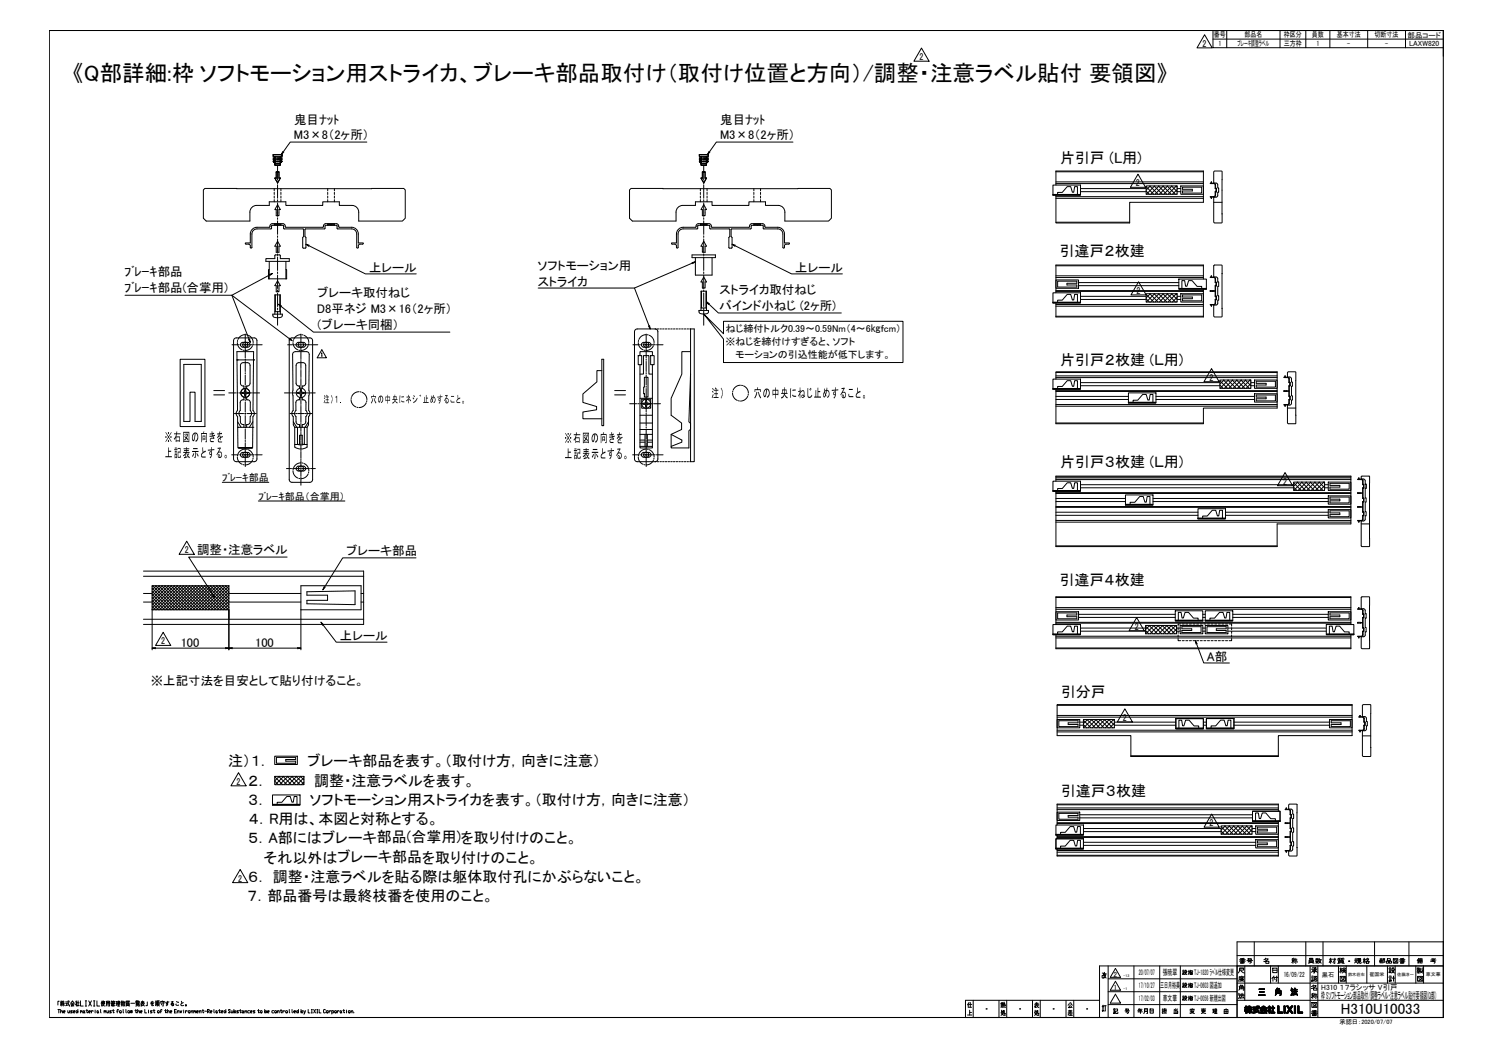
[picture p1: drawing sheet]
<svg xmlns="http://www.w3.org/2000/svg" width="841mm" height="594mm" viewBox="0 0 841 594" stroke-linecap="round" stroke-linejoin="round" font-family="sans-serif">
<!-- layer: TOS_WA -->
<path d="M28 17h785v556h-785zM813 530v43M544 573h269" fill="none" stroke="#000" stroke-width=".6"/>
<g fill="none" stroke="#000" stroke-width=".56">
<path d="M683 17h109v10h-109zM691 17v10M721 17v10M736 17v10M749 17v10M770 17v10M813 17h.1M813 17v15M683 22h130M792 27h21M697 538h116M707 530v14"/>
<path d="M736 530v14M745 530v14M774 530v14M794 530v14M813 530h.1M813 530h-116v43v-29h116h-194v29M621 548h1v1h-1v2h1v-1M622 549l1 2M622 548h1M622 548v1M623 548l-1 3M624 558h73"/>
<path d="M624 551h73M624 544v29M628 553l3 5h-6zM628 560l3 5h-6zM628 545l3 5h-6zM639 544v29M653 544v29M665 544v29M697 554h116M698 558v-2h3v2h-1M698 556h3M699 556v1"/>
<path d="M701 544v19M716 544v10M720 544v10M738 544v29M742 544v29M754 544v10M758 544v10M770 544v10M782 544v10M786 544v10M798 544v10M802 544v10"/>
<path d="M33 568h1M33 568v2M33 564v2M34 570l1-1v1M34 568v2M34 564h1M34 564v3M35 566l-1-2v2M35 566l1-1v1M35 565h1M35 564h1M35 564v1"/>
<path d="M36 564v3M36 570v-1v1M37 565h1M37 564h2M38 565v1M38 569v1h1M38 566h-1M38 564l1 3v-1M39 564h.1M39 569v1M40 565l1-1 1 1M40 566h2"/>
<path d="M40 565h1M41 569h-1l1 1h-1M41 566l-1 1 1-1M41 566l1 1M41 570h1v-1h-1l1 1M43 564v2M43 564h.1M43 569l1 1h-1zM43 566v-1v2M43 565h2M44 568v2M44 564v2h-1h2"/>
<path d="M45 564v3h2M45 569h1v1M45 569v1M46 569v1M47 569h1l-1 1zM48 570h.1M48 564h1M48 567h1M48 564v3M48 569h1M49 568v2M50 570h1v-1h-1v1h1"/>
<path d="M50 564l2 3M52 564l-2 3M52 569v1M53 569h-1v1M53 564h.1M53 567h.1M53 564v3M54 569h.1M54 569v1M55 564v3h1M55 569v1zM55 570h1"/>
<path d="M57 568v2M57 564v1M58 564l-1 3M58 564h1M58 565h1h-1zM58 566l1 1M58 564v1v2M59 569v1M59 569h1v1M60 567v-3h2v3h-1M60 565h2M60 569v1h1"/>
<path d="M61 564v3M61 569v1M63 565h2M63 569h-1l1 1h-1M63 564h1M63 565h1v1h-1zM63 566h1v1h-1zM63 564h.1M63 566h.1M63 569h1M64 564v1M64 568v2"/>
<path d="M64 564h1M64 564h.1M65 565h1M65 564h1M66 564v2M66 569h1M66 566h-1M66 567h1M66 566h1M66 564h1v1h-1zM66 565h1M67 569h-1v1"/>
<path d="M67 564v3M68 569v1h-1zM68 564h1M68 564v1M69 564v3M69 565l-1 1M69 564h1v2v1M69 564v1M69 568l1 2M69 564v2M70 564l-1 3M71 568v2"/>
<path d="M71 564h2M71 565h2v1h-2zM71 566h2M71 565h2M71 566v1M71 564v1M72 564h-1v1M72 569h1v1h-1zM72 566l1 1M73 564v1M73 564h-1v1M74 569v1v-1v1l1-1"/>
<path d="M74 565h2M76 569h1M77 568v2M77 564h.1M77 565h1v1h-1zM77 566h1M77 565h1M77 564v1M77 566l-1 1M78 564h-1v1h1M78 570v-1l1 1M78 568v2"/>
<path d="M78 566v1l1-1M78 564h.1M78 565h1M78 564h1M79 570h1v-1h-1v1h1M79 566h1M79 565h2M80 565h1M80 564h1M80 565l1 2M80 564v1v1M80 566l-1 1"/>
<path d="M81 565v1M82 568v2h1M83 564v2h-1M84 569h.1M84 569v1M86 569h-1l1 1h-1M86 564l-1 1h1v1M86 564h-1M86 569h1M87 565l-2 1h1h1M87 568v2M88 564v2"/>
<path d="M89 564h1M89 564h1v2h-1zM89 565h1M89 569h1l-1 1zM89 566v1M89 564h.1M89 566l1 1M90 569h1M90 564h1h2h-1M90 565h3M91 565v1M91 569v1"/>
<path d="M91 564h.1M92 564v3M93 569h1M93 568v2h1M94 570l1-1v1M94 568v2M94 564v1v1M95 564h-2M96 570h1v-1h-1v1h1M96 564h2l-2 2 2-1v1h-1M98 569h1M99 565l1 1h1"/>
<path d="M99 568h-1v2h1M99 564l1 1M100 570l1-1v1M100 569v1M101 569l1 1v-1M102 564v1M103 565l-1 1h1M103 569h.1M103 569v1M104 569v1M106 569h-1l-1 1M106 569h1v1h-1z"/>
<path d="M108 570v-1l1 1M108 569v1M109 569l1 1M109 569v1M110 569v1M111 570v-1v1M112 570l1-1v1M112 569v1M114 569h1M114 568v2h1M115 569h1M117 569h1v-1h-1v2"/>
<path d="M117 569l1 1M118 570h1v-1h-1l1 1M121 568v2M122 569v1zM122 570h1M123 569h1M124 568v2M125 570v-1v1M126 569l1 1h-1zM127 568v2M130 569h-1v1M130 569v1h1"/>
<path d="M131 569v1M132 568v2M132 569h1v1h-1zM134 569h-1l1 1h-1M135 569h1M135 568v2h1M137 569v1h-1zM137 570h.1M138 570l1-1v1M138 569v1M141 569h-1v1h1M141 570h1v-1h-1v1h1"/>
<path d="M144 569h-1l1 1h-1M145 569h1M146 568v2M147 569h1l-1 1zM149 568v2M150 569v1h-1zM151 570v-1v1M154 569h-1v1h1M155 569h1l-1 1zM156 570l1-1v1M156 569v1M158 569h1"/>
<path d="M158 568v2h1M159 569v1M160 569l-1 1M161 569h1v1h-1zM163 568v2M165 568v2M166 570v-1v1M167 569l1 1h-1zM168 568v2M170 568v2M170 569h1l-1 1zM171 569l1 1"/>
<path d="M172 569l-1 2M174 568v2h1M175 568h1M175 570h1M176 568v2M177 568l1 2M178 568l-1 2M179 568h.1M179 570h.1M179 568v2M180 568v2h1M183 569h-1v1h1"/>
<path d="M184 569h1v1h-1zM185 569v1M186 569l-1 1M187 569h1v1h-1M187 569v2M189 569v1h-1zM190 569v1M191 569l-1 1M192 569v1zM192 570h1M193 569h1M194 568v2"/>
<path d="M195 569h.1M195 569v1M196 569h1v1h-1zM198 570l1-1v1M198 569v1M199 570h.1M545 572h2M545 565v1M546 566h1M546 567h1M546 564l-1 3M546 570h1"/>
<path d="M546 569v3M547 564v3M548 563v10M555 568h.1M563 563v10M564 566h1M564 565h2v1M564 570l1 1 1 1M564 569h1l-1 3M564 569v1M564 567h.1M564 565v1"/>
<path d="M564 566h.1M564 564v1h1M565 567h.1M565 565v1v-1M565 565l1 1M565 567h1M566 564l-1 2-1 1M566 567h.1M566 571v-2h-1v2M567 563v10M574 568h.1M582 563v10"/>
<path d="M583 567v-1v1M583 566h2M583 570v1l2 1M583 569h1l-1 3M583 569v1M583 565h2M584 566l1 1M584 564v2h-1M584 567h-1M585 566l-1 1M585 571v-2h-1v2M586 563v10"/>
<path d="M593 568h.1M601 563v10M602 570h2M602 569h2M602 572h2M602 570v2M602 565v1M602 569h1M603 571h1M603 565l1 1M603 566l-1 1h2M603 569v1"/>
<path d="M603 571v1M603 567h1M603 569h.1M605 563v10M612 568h.1M619 563h-75v10M621 567h1M621 569h1h-1zM621 568h1M621 566h1M622 566h1M623 566l-1 3"/>
<path d="M624 566h73M697 563h116M701 567v1M701 569h.1M701 568v1M702 567v2M702 567h1l-1 4v-2h-1zM702 567v4M702 567v1M702 568v1M703 570h.1M703 567v2"/>
<path d="M703 568v1M703 567h1h1v1h-1h1v1v1l-1-1v2v-2l-1 1v-1v-1h1h-1zM703 567v1M703 569v1M703 568v2M704 567v1M704 568v1M704 567v4M705 567v1M705 568v2M705 568v1M705 569v1"/>
<path d="M705 570h.1M706 567h2h1v1h-1l1 3-1-2v-1h-2zM706 567v1M706 568h2l-1 1v1h1h-2h1v-1zM706 568v1M706 570h.1M707 567v1M707 568v2M707 568v1M707 570h.1M708 567v1M708 568v1"/>
<path d="M708 570h.1M708 567v2M708 567v3M709 567v1M709 568v2M709 567h.1M709 569v1M709 570h.1M709 570v1M710 568l2-1 2 1h-4zM710 569h4h-3v1h2l-1-1h1l1 2-4-1 1-1zM710 568h.1"/>
<path d="M710 569h.1M710 567v1M710 570h.1M711 569v1M711 567v1M711 568l1-1 1 1zM711 568h.1M711 570h.1M711 569h.1M711 567h.1M712 568h.1M712 569h.1"/>
<path d="M712 570h.1M712 567h.1M712 567v1M713 567v1M713 569v1M713 569h.1M713 570v1M714 568h.1M714 569h.1M714 570v1M714 567v1M714 569v1"/>
<path d="M715 567v1M715 569h.1M715 567h1l-1 1 1 1h-1v2v-2l-1 1 1-2h-1zM715 568v3M715 567v4M715 567v2M716 569h.1M716 567v1M716 570h.1M717 567v1M717 570h.1M717 567h1l-1 1v2h1h-2h1v-2h-1l1-1z"/>
<path d="M717 567v3M718 567v1M718 570h.1M720 567v3h2v1h-2zM720 567v4M721 570v1M722 570v1M723 567h1v4h-1zM723 567v4M724 567v4M725 567h1l1 1v-1h1l-1 1 1 3-1-2-2 2 1-3zM725 567h.1"/>
<path d="M725 570v1M725 569v2M726 567v1M726 569v1M726 567v3M726 568v1M727 568v1M727 567v3M727 569v1M727 567v1M728 569v2M728 567v1"/>
<path d="M728 570v1M728 567h.1M729 567h1v4h-1zM729 567v4M730 567v4M731 567h1v3h2v1h-3zM731 567v4M732 567v4M732 570v1M733 570v1M734 570v1"/>
<circle cx="105" cy="566" r=".4"/>
</g>
<!-- layer: TOS_K5 -->
<g fill="none" stroke="#000" stroke-width=".56">
<path d="M646 108l1 1M646 105l4 4M648 105l4 4M648 105l-2 2M650 105l5 4M650 105l-4 4M653 105l4 4M653 105l-5 4M655 105l5 4M655 105l-4 4M657 105l5 4M658 105l-5 4"/>
<path d="M660 105l3 3M660 105l-4 4M662 105h1M663 105l-5 4M663 107l-3 2M663 109h.1M646 168l1 2M646 166l4 4M648 165l4 5M648 165l-2 3M650 165l5 5M650 165l-4 5"/>
<path d="M653 165l4 5M653 165l-5 5M655 165l5 5M655 165l-4 5M657 165l5 5M658 165l-5 5M660 165l3 4M660 165l-4 5M662 165l1 1M663 165l-5 5M663 167l-3 3M663 170h.1"/>
<path d="M687 217l2 2M687 214l4 5M689 214l5 5M690 214l-3 2M692 214l4 5M692 214l-5 5M694 214l5 5M694 214l-4 5M697 214l4 5M697 214l-5 5M699 214l5 5M699 214l-4 5"/>
<path d="M701 214l4 3M702 214l-5 5M704 214l1 1M704 214l-4 5M705 216l-3 3M705 218l-1 1M729 274l2 2M729 272l4 4M731 271l4 5M731 271l-2 3M733 271l5 5M733 271l-4 5"/>
<path d="M736 271l4 5M736 271l-5 5M738 271l5 5M738 271l-4 5M741 271l4 5M741 271l-5 5M743 271l3 4M743 271l-4 5M745 271l1 1M746 271l-5 5M746 274l-3 2M746 276h.1"/>
<path d="M86 340l3 3M86 338l5 5M86 336l7 7M86 335l8 8M86 333l10 10M86 331l12 12M86 330l14 13M86 330h.1M88 330l13 13M88 330l-2 2M89 330l14 13M90 330l-4 4"/>
<path d="M91 330l14 13M91 330l-5 6M93 330l13 13M93 330l-7 7M95 330l13 13M95 330l-9 9M96 330l14 13M97 330l-11 11M98 330l14 13M98 330l-12 12M100 330l13 13M100 330l-14 13"/>
<path d="M101 330l14 13M102 330l-14 13M103 330l14 13M103 330l-13 13M105 330l13 13M105 330l-13 13M107 330l13 13M107 330l-14 13M108 330l14 13M109 330l-14 13M110 330l14 13M110 330l-13 13"/>
<path d="M112 330l13 13M112 330l-14 13M113 330l14 13M114 330l-14 13M115 330l14 13M115 330l-13 13M117 330l12 12-1 1M117 330l-13 13M119 330l10 10-3 3M119 330l-14 13M120 330l9 9-5 4M121 330l-14 13"/>
<path d="M122 330l7 7-7 6M122 330l-13 13M124 330l5 5-8 8M124 330l-14 13M125 330l4 3-10 10M126 330l-14 13M127 330l2 2M127 330l-13 13M129 330l-13 13M129 332l-12 11M86 343h.1M86 342l2 1"/>
<path d="M645 355l2 2M645 353l5 4M647 352l5 5M648 352l-3 3M650 352l4 5M650 352l-5 5M652 352l5 5M653 352l-5 5M655 352l4 5M655 352l-5 5M657 352l5 5M657 352l-4 5"/>
<path d="M660 352l3 3M660 352l-5 5M662 352l1 1M662 352l-4 5M663 354l-3 3M663 357h.1M610 408l2 2M610 406l5 4M612 405l5 5M613 405l-3 2M615 405l4 5M615 405l-5 5"/>
<path d="M617 405l5 5M618 405l-5 5M620 405l4 5M620 405l-5 5M622 405l5 5M622 405l-4 5M625 405l3 3M625 405l-5 5M627 405l1 1M627 405l-4 5M628 407l-3 3M628 410h.1"/>
<path d="M155 437l4 5M155 437h.1M157 437l5 5M157 437l-2 3 2 2M159 437l5 5M160 437l-5 5M162 437l5 5M162 437l-4 5M164 437l5 5M165 437l-5 5M167 437l4 5M167 437l-5 5"/>
<path d="M169 437l2 2M170 437l-5 5M171 438l-4 4M171 440l-1 2M688 468l2 2M688 465l4 5M690 465l5 5M690 465l-2 2M692 465l5 5M693 465l-5 5M695 465l4 5M695 465l-5 5"/>
<path d="M697 465l5 5M698 465l-5 5M700 465l4 5M700 465l-5 5M702 465l3 3M702 465l-4 5M705 465v1M705 465l-5 5M705 467l-2 3M705 470h.1"/>
</g>
<!-- layer: TOS_S1 -->
<g fill="none" stroke="#000" stroke-width=".56">
<path d="M154 91l1 1-1-1M154 88v-1v1M154 91h2M154 90h2M154 89h2M154 88h5M154 87h5M155 93v-5v5M155 91l-1-1 1 1M155 93h3h-3M155 90l-1-1 1 1M155 92h1"/>
<path d="M156 91h3l-1 1 1-1zM158 93v-5v5M158 91l1-1-1 1M158 92h-2h2M158 90l1-1-1 1M159 88v-1v1M159 90h-3h3M159 89h-3h3M394 91l1 1-1-1M394 88v-1v1M394 91h2M394 90h2"/>
<path d="M394 89h2M394 88h5M394 87h5M395 93v-5v5M395 91l-1-1 1 1M395 93h3h-3M395 90l-1-1 1 1M395 92h1M396 91h3l-1 1 1-1zM398 93v-5v5M398 91l1-1-1 1M398 92h-2h2"/>
<path d="M398 90l1-1-1 1M399 88v-1v1M399 90h-3h3M399 89h-3h3M595 97h83M684 96l4 1v29l-4-1v-14h2v-3v-4l-2-1zM133 106h-18v1v16l1 1h25v-5a4 4 0 0 1 4-3h7v-2h9v2h21v-2h9v2h7a4 4 0 0 1 4 3v5h25l1-1v-16l-1-1h-18M133 106h76M133 106h.1M209 106h.1M373 106h-18v1v16l1 1h25v-5a4 4 0 0 1 4-3h7v-2h9v2h21v-2h9v2h7a4 4 0 0 1 4 3v5h25l1-1v-16l-1-1h-17M373 106h77"/>
<path d="M373 106h.1M450 106h.1M593 109h16v1h-16zM593 104h16v6h-16zM595 104v-8h83v18h-42v12h-41v-16M596 109v-1h2l3-3h2l1 3h1v-3h2v4M646 105h17v4h-17zM665 105h13v4h-13zM666 105h11v4h-11v-1h6v-1h-6zM684 114h4M595 125h41M688 120h.1"/>
<path d="M150 146h5v-2h3v2h5v1h-13zM152 152h-1v5h10v-5M152 147v10M161 147v10M390 144h13v1h-13zM392 145v10h9v-10M595 158h13v4h-13zM595 150h83M596 158h11v2h-6h6v2h-11zM664 157h16v6h-16zM678 157v-8h-83v16M688 154v20"/>
<path d="M688 154h.1M688 154v-5h-4v7h2v3v2v8v2l-2 1v6h4v-4M154 177h5v1a4 4 0 0 1-5 0zM155 177v-11h3v11M155 176h3M155 166v10M158 166v10M394 175h5v1a4 4 0 0 1-5 0zM395 175v-11h3v11M395 173h3M395 164v9M398 164v9"/>
<path d="M593 170h16v1h-16zM593 165h16v6h-16zM595 178h83M596 170v-1h2l3-3h2l1 3h1v-3h2v4M646 165h17v5h-17zM664 162h16v1h-16zM665 165h13v5h-13zM666 162v-4h1l1 3h1l1-3h2l2 3h3v1M666 166h11v3h-11v-1h6v-1h-6zM678 163v15h-83v-7M688 174h.1M132 191l1-1h10l2 1v67l-1 1-1 1h-10l-1-1z"/>
<path d="M136 193h4a1.4 1.4 0 0 1 1 1 1.4 1.4 0 0 1-1 1h-4zM138 194h1M138 194v1M163 191l1-1h11l1 1v1v78v1l-1 1h-11v-1l-1-1zM165 198h8l1 1v32l1 2-1 2v4l-1 2h-7l-1-2v-4l-1-2 1-2v-31zM167 193h4a1.4 1.4 0 0 1 1 1 1.4 1.4 0 0 1-1 1h-4zM358 186l11-1 1 1 1 1v71l-1 1-1 1h-10h-1l-1-2v-71zM362 193h3a1.4 1.4 0 0 1 2 1 1.4 1.4 0 0 1-2 1h-2a1.4 1.4 0 0 1-2 0 1.4 1.4 0 0 1 1-2zM363 194h2M364 194v1M389 185h2v75h-2zM389 198h-5v13l-6 13v10l6 4v4l-6 3v7h10v-9l1-1v-4h-1l1-28"/>
<path d="M101 202h14v38h-14zM104 205h9v32h-3v-16h-3v16h-3zM120 220h7M134 203h.1M134 203h9M143 203h.1M169 219v-2h-2v-1v-10l1-2h3l1 1v1v10v1h-2v2M169 219l1 2h1l-1 1v1l-1-1-1-1h1zM339 202h1v38h-1zM339 209h-3v6l-8 7v5l8 2v2l-8 1v4h11M346 220h6M360 200h1v5h-1z"/>
<path d="M360 205v47h8v-47M360 200v-2h8v2M360 211h2v-11h4v11h2M363 212h2v12h-2v-2zM367 200h1v5h-1zM593 219h16h-16zM593 213h16v6h-16zM595 213v-4h124v21h-41v9h-83v-20M595 210h124M596 219v-1h2l3-4h2l1 4h1v-4h2v5M687 214h18v5h-18zM707 214h12v5h-12z"/>
<path d="M708 215h10v3h-10v-1h5v-1h-5zM725 210h5v29l-5-1v-10h2l1-3v-2v-8l-1-2-2-1zM120 222h7M134 238l2 3M135 227v4v2v2v3l2 1v2M135 227l1-2h1v-1a2.5 2.5 0 0 1-1-3 2.5 2.5 0 0 1 1-2v-2h-1l-1-1v-10l2-2h2l2 1v1v10l-1 1h-1v2a2.5 2.5 0 0 1 2 2 2.5 2.5 0 0 1-2 3v1l2 1v5l1 2-1 2v3l-2 1v2M140 221h-1l-1-2v2h-2l2 1v1l1-1 1-1M140 221h.1M142 238l-2 3M165 238l2 3M167 231l-1 2 1 2v3l2 1v2M169 224v1h-2v1v5"/>
<path d="M170 224v1l2 1v5l1 2-1 2v3l-2 1v2M174 238l-2 3M346 222h6M360 238h8M360 234h8M360 224h8M361 225h6v5h-6zM364 225v2h2l-2 1v1v-1l-2-1h2zM595 238h83M636 227h15h-15zM636 221h15v6h-15zM638 227v-2h3l3-3h2l1 3 1-3h1v5"/>
<path d="M707 222h12v4h-12zM708 222h10v4h-10v-1h5v-1h-5zM725 230h5M730 234h.1M134 241h.1M134 241h8M134 252h4h-4v-17l-1-2 1-2-1-33h10v33v2l-1 2v17h-4h4M136 255h4a1.4 1.4 0 0 1 1 1 1.4 1.4 0 0 1-1 1h-3a1.4 1.4 0 0 1-1 0 1.4 1.4 0 0 1 0-2zM138 256h1M138 255v2M142 241h.1M166 241v11a6 6 0 0 0 7 0v-11"/>
<path d="M166 250h2M168 241v9M168 250h1v-5h1v5h1M171 250h2M171 241v9l-1 1-2-1M360 245h8M360 251h8M360 249h3M360 248h3M360 242h8M362 255h3a1.4 1.4 0 0 1 2 1 1.4 1.4 0 0 1-2 1h-2a1.4 1.4 0 0 1-2 0 1.4 1.4 0 0 1 1-2zM363 245v6"/>
<path d="M363 256h2M364 255v2M365 245v6M365 249h3M365 248h3M378 245l6 3v1l-6 2M168 263h3M168 262a1.4 1.4 0 0 0-1 2 1.4 1.4 0 0 0 1 1h3a1.4 1.4 0 0 0 1-1 1.4 1.4 0 0 0-1-2M593 276h16v1h-16zM593 271h16v6h-16zM595 271v-3h166v27h-42v13h-124v-31M595 269h166"/>
<path d="M596 276v-1h2l3-3h2l1 3h1v-3h2v4M634 279h16v5h-16zM729 271h17v5h-17zM748 279h13v5h-13zM748 271h13v5h-13zM749 280h11v3h-11v-1h6v-1h-6zM749 272h11v3h-11v-1h6v-1h-6zM767 269l5-1-1 40-4-1v-14h2v-2h1v-3h-1v-5h1l-1-8h1v-2h-1v-3h-2zM634 284h15h-15zM637 284v-1h2l3-3h2l1 3h1v-3h2v4M675 292h15h-15zM675 286h15v6h-15z"/>
<path d="M677 292v-1h3l3-4h2l1 4h1v-4h2v5M748 287h13v5h-13zM749 288h11v3h-11v-1h6v-1h-6zM767 295h4M595 307h124M81 322h124v30h-124M81 324h124M81 339h5M81 334h5M129 339h41M129 334h41M170 330h33v13h-33z"/>
<path d="M173 333h27v7h-27v-2h12v-3h-12zM203 339h2M203 334h2M595 336h166M767 336h5l-1 29h-4v-6l2-1v-2h1v-3h-1l1-7h-1v-3h-2zM81 349h124M129 343h-43v-13h43v19M593 357h16h-16zM593 352h16v5h-16zM595 344h13v5h-13zM595 352v-16h166v16M595 357v8h166v-8"/>
<path d="M596 357v-1h2l3-3h2l1 3h1v-3h2v4M596 345h11v1h-6v1h6v1h-11zM645 352h18v5h-18zM662 344h16v6h-16zM662 349h16v1h-16zM664 349v-4h1l1 3h1l1-3h2l2 3h3v1M665 352h13v5h-13zM666 353h11v3h-11v-1h5v-1h-5zM679 352h13v5h-13zM679 349h15v1h-15zM679 344h15v6h-15zM680 353h11v1h-6v1h6v1h-11z"/>
<path d="M682 349v-1h2l3-3h2l1 3h1v-3h2v4M747 352h16v5h-16zM747 357h16h-16zM748 344h13v5h-13zM749 357v-4h1l1 3h1l1-3h2l2 3h3v1M749 345h11v3h-11v-1h6v-1h-6zM595 365h166M771 365h.1M595 397h167v17h-42v12h-83v-12h-42zM595 397h167M767 397h5v29h-5v-15h2l1-2v-5h-3zM595 405h13v5h-13z"/>
<path d="M596 406h11v1h-5v1h5v1h-11zM610 405h18v5h-18zM662 405h16v5h-16zM662 410h16h-16zM664 410v-4h2v3h1l1-3h2l3 3h2v1M680 405h15v5h-15zM680 410h15h-15zM682 410v-1h3l3-3h2l1 3 1-3h1v4M749 405h13v5h-13zM750 406h11v3h-11v-1h5v-1h-5zM767 414h5M155 426h12v4h-12z"/>
<path d="M155 437h16v5h-16zM156 427h11v1h-6v1h6v1h-11zM637 426h83M772 421h.1M154 453h15h-15zM154 448h15v5h-15zM156 453v-1h3l3-3h2v3h1l1-3h1v4M595 457h13v5h-13zM595 453h125M596 458h11v1h-5v1h5v1h-11zM706 457h15v5h-15zM706 457h15v6h-15z"/>
<path d="M720 457v-4h-125v12M726 453h5l-1 29h-4v-3h2v-3h1v-2h-1v-5h1l-1-8h1v-3h-1v-2h-2zM595 472h15v6h-15zM595 470h15h-15zM595 465h15v5h-15zM595 478h15h-15zM595 470v2M597 470v-1h3l3-4h2l1 4h1v-4h2v5M597 478v-2h3l3-3h2l1 3h1v-3h2v5M688 465h17v5h-17zM706 462h15v1h-15zM707 462v-4h2v3h1l1-3h2l3 3h2v1"/>
<path d="M707 465h13v5h-13zM707 473h13v5h-13zM708 466h11v3h-11v-1h6v-1h-6zM708 474h11v3h-11v-1h6v-1h-6zM720 462v20h-125v-4M731 477h.1M595 482h125"/>
<circle cx="138" cy="194" r="1.5"/>
<circle cx="170" cy="194" r="1.5"/>
<circle cx="364" cy="194" r="1.5"/>
<circle cx="138" cy="221" r="2.5"/>
<circle cx="170" cy="221" r="2.6"/>
<circle cx="364" cy="227" r="2.5"/>
<circle cx="138" cy="256" r="1.5"/>
<circle cx="364" cy="256" r="1.5"/>
<circle cx="170" cy="264" r="1.5"/>
</g>
<!-- layer: 0 -->
<g fill="none" stroke="#000" stroke-width=".56">
<path d="M159 85l-1 2 2-1M207 80h-44l-5 7M399 85v2l1-1M447 80h-43l-5 7M172 138l34 16h28M174 138h-2l2 1M412 138l34 16h29M414 138h-2l2 1M152 155l1-1-1 1M153 154l-22 12h-61M390 148l2-1-2 1M392 147l-35 15h-54"/>
<path d="M157 171l20 16h76M159 172l-2-1 1 2M357 162l9 23M398 170l7 6h69M400 171l-2-1 1 2M141 191v2l-1-2M163 190l1 2-1-1M164 192l-33-26 10 27M366 183v2l-1-1M162 314h-56l15 22M234 314h-41l-11 18M120 335l1 1-1-1"/>
<path d="M183 330l-1 2 1-1M181 350l8 12h29M182 352l-1-2 1 2M86 365h2M88 365h-2h2M127 365h2h-2M127 365h4M131 365h-2h2M168 365h2h-2M168 365h2M673 361l5 12h15M674 362l-1-1 1 2"/>
</g>
<!-- layer: TOS_M1 -->
<g fill="none" stroke="#000" stroke-width=".56">
<path d="M155 126h-1M155 126l-1 1M156 126l-1 1M157 126l-1 1M158 126l-1 1M158 127h.1M185 126h.1M186 126l-1 1M187 126l-1 1M187 126v1M188 126l-1 1M188 126v1"/>
<path d="M188 127h.1M395 126h.1M395 126v1M396 126l-1 1M397 126l-1 1M398 126l-1 1M398 126v1M398 127h.1M425 126h.1M426 126l-1 1M427 126l-1 1M427 126v1"/>
<path d="M428 126l-1 1M428 126v1M428 127h.1M396 177l12 11v-7h101v23h-101v-13zM181 199v2M181 197l3 4h-5zM369 185h1M370 185h1M372 185h1M373 185h1M375 185h1M376 185h1"/>
<path d="M378 185h1M379 185h1M381 185h1M382 185h1M384 185h1M385 185h1M387 185h1M388 185h1M369 260h1M370 260h1M372 260h1M373 260h1"/>
<path d="M375 260h1M376 260h1M378 260h1M379 260h1M381 260h1M382 260h1M384 260h1M385 260h1M387 260h1M388 260h1M125 272h26M146 282h48"/>
<path d="M86 343v23M129 343v23M170 343v23M88 365h39M131 365h37"/>
</g>
<!-- layer: TOS_K2 -->
<g fill="none" stroke="#000" stroke-width=".56">
<path d="M154 106v1M154 108v2M154 110v2M154 112v2M158 106v1M158 108v2M158 110v2M158 112v2M185 106v1M185 108v2M185 110v2M185 112v2"/>
<path d="M188 106v1M188 108v2M188 110v2M188 112v2M395 106v1M395 108v2M395 110v2M395 112v2M398 106v1M398 108v2M398 110v2M398 112v2"/>
<path d="M425 106v1M425 108v2M425 110v2M425 112v2M428 106v1M428 108v2M428 110v2M428 112v2M154 126v1M158 126v1M185 126v1M188 126v1"/>
<path d="M395 126v1M398 126v1M425 126v1M428 126v1M664 360v1h1M664 353v2M664 355v2M664 358v1M665 351h-1v2M666 351h1M668 351h1M670 351h1"/>
<path d="M672 351h1M674 351h1M676 351h1M678 351h1M680 351h1M682 351h1M684 351h1M686 351h1M688 351h1M690 351h1M692 351h2v2M694 360v1h-2"/>
<path d="M694 353v2M694 355v2M694 358v1M666 361h1M668 361h1M670 361h1M672 361h1M674 361h1M676 361h1M678 361h1M680 361h1M682 361h1"/>
<path d="M684 361h1M686 361h1M688 361h1M690 361h1"/>
</g>
<!-- layer: TOS_K1 -->
<g fill="none" stroke="#000" stroke-width=".56">
<path d="M595 111h83M595 103h83M595 102h83M595 112h83M609 106h37M609 108h37M663 106h2M663 108h2M684 104l1 2M685 104l-1-1h-2v-1v1l3 1v2v2M685 108l-1 3h-2v1v-1h2l1-1M685 108h.1"/>
<path d="M685 106h.1M685 106l-1 4M685 107h.1M138 137h3v-5a4 4 0 0 1 4-4h7v-2h1h7l1 2h21v-2h1h7l1 2h7a4 4 0 0 1 4 4v5h3M138 137l2 1 1 2 1-1M142 132v7M142 132v-2l2-1h9v-2h7v2h11v10l1 1v-11h11v-2h6l1 2h8l2 1 1 2v8h1v-2l3-1M156 136l2 3h-1v3h-1v-3h-1zM378 137l2 1 1 2h1v-9l2-2h9v-2h6l1 2h11v10l1 1v-11h11v-2h4h3v2h8l2 1 1 2v7v1l1-1M396 136l2 3h-1v3h-1v-3h-1zM442 132v5h3M442 138v1"/>
<path d="M442 132a4 4 0 0 0-4-4h-7v-2h-1h-7l-1 2h-21l-1-2h-1h-6l-1 2h-7a4 4 0 0 0-4 4v5h-3M445 137l-3 1M595 156h83M595 155h83M608 159h56M684 157l1 2M685 157l-1-1h-2v-1v1h2l1 3M685 159h.1M685 159v2v6M685 160h.1M685 159v2M595 171h83"/>
<path d="M595 164h83M595 172h83M608 161h56M609 167h37M609 169h37M663 167h2M663 169h2M682 164h.1M683 164h.1M684 164h-2M684 164h1M684 164l1 5"/>
<path d="M685 164h-3M685 167h.1M685 167v2v2l-3 1 2-1h1M685 169h-1v2M685 161h-1v3M685 168h.1M685 169h.1M685 161h.1M595 213h124M595 220h124M595 212h124M609 215h78"/>
<path d="M609 217h78M705 217h2M705 215h2M726 217v3h-3h3M726 217h.1M726 215h.1M726 215v-2l-2-1-1 1h3v2l1 1v1h-1M726 217v6M726 215v2M727 216h.1M595 228h124M595 223h41"/>
<path d="M595 225h41M595 229h124M651 223h56M651 225h56M725 220h.1M726 220h.1M726 220l1 5h-1v2l-3 1 1 1v-1h2v-3M726 223h.1M726 225h.1M726 223v2M727 224h.1M595 270h166"/>
<path d="M595 269h166M595 277h166M595 278h166M609 273h120M609 275h120M746 275h2M746 273h2M765 278h.1M765 278h3v3M765 269v1l3 1v4v3h-3M765 269l1 1h2v3M765 269h.1"/>
<path d="M768 275h.1M768 273h.1M768 275v5M768 273v2M595 281h39M595 282h39M595 288h80M595 290h80M595 293h166M595 294h166M595 286h166M595 285h166"/>
<path d="M650 281h98M650 282h98M690 288h58M690 290h58M765 294h.1M768 281h.1M768 288h.1M768 290v3h-3v1M768 281v1v1v2h-3l3 1v2M768 288v1v1M768 290h.1M768 283h.1"/>
<path d="M768 280h.1M768 290v3h-2l-1 1M768 283v5M768 288v2M768 280v3M768 289h.1M595 358h166M595 343h166M595 351h166M595 350h166M595 342h166M595 359h166"/>
<path d="M608 346h54M608 348h54M609 354h36M609 355h36M663 354h2M663 355h2M678 354h1M678 355h1M678 348h1M678 346h1M692 354h55M692 355h55"/>
<path d="M694 348h54M694 346h54M765 359h.1M765 342v1l3 1v4v3h-3h3v3M765 342l1 1h2v3M765 342h.1M768 354h.1M768 354v1v1v2h-3v1M768 353h.1M768 356h.1M768 348h.1M768 346h.1"/>
<path d="M768 356v2h-2l-1 1M768 348v5M768 353v3M768 346v2M768 355h.1M768 347h.1M595 411h167M595 404h167M595 403h167M595 412h167M608 407h2M608 408h2"/>
<path d="M628 407h34M628 408h34M678 407h2M678 408h2M695 407h54M695 408h54M769 406h.1M769 409h.1M769 406l-1-2h-2v-1v1h2v3h1l-1 4h-2v1v-1h2l1-2M769 406v3M769 407v1M595 456h125"/>
<path d="M595 455h125M608 459h98M725 455l-1 1h3v3M725 455v1h2v2v1v2M725 455h.1M727 459h.1M727 459v2M595 479h125M595 463h125M595 464h125M595 480h125M595 472h125"/>
<path d="M595 471h125M608 461h98M610 467h78M610 468h78M610 474h97M610 476h97M705 467h2M705 468h2M725 480h.1M727 461v2l-3 1h3M727 464v2v1M727 474h.1"/>
<path d="M727 474v2M727 461h.1M727 461v5v1v2M727 469v5M727 474v2v3h-2v1M727 469h.1M727 468v3h-3h3v3M727 476v3h-3l1 1M727 467h.1M727 475h.1M727 467v1M727 468h.1"/>
<path d="M727 476h.1"/>
</g>
<!-- layer: TOS_S1 -->
<circle cx="767" cy="270" r=".2" fill="#000"/>
<!-- layer: TOS_K3 -->
<g fill="none" stroke="#000" stroke-width=".56">
<path d="M156 97v1M156 98v1M156 99v1M156 94v7M157 97h-1h1M157 97v1M157 98v1M157 99v1M396 97v1M396 98v1M396 99v1M396 94v7"/>
<path d="M397 97h-1h1M397 97v1M397 98v1M397 99v1M155 100h1h-1v1zM155 117v1h1v1M156 102h.1M156 120h.1M156 117h.1M156 116v-1l1 1M156 102v1l1-1M156 102v1"/>
<path d="M156 104v8M156 112v1M156 114v8M157 117h.1M157 120h.1M157 102h.1M157 117l1 1h-1v1M158 100h-1h1M158 100l-1 1M395 100h1h-1v1zM395 117v1h1v1M396 102h.1"/>
<path d="M396 120h.1M396 117h.1M396 116v-1l1 1M396 102v1l1-1M396 102v1M396 104v8M396 112v1M396 114v8M397 117h.1M397 120h.1M397 102h.1M397 117l1 1h-1v1"/>
<path d="M398 100h-1h1M398 100l-1 1M156 120v1h1v-1M156 123v1M156 124v8M156 133v1M156 135v7M396 120v1h1v-1M396 123v1M396 124v8M396 133v1M396 135v7"/>
<path d="M155 160v1h1v1M156 159v1M156 159v-1l1 1M156 143v1M156 145v7M156 153v1M156 155v7M157 159v1M157 160l1 1h-1v1M395 158v1h1v1M396 143v1M396 145v7"/>
<path d="M396 153v1M396 155v7M397 157l-1-1v1M397 157h.1M397 158l1 1h-1v1M156 163v1h1v-1M156 162v1M156 163v1M156 165v8M156 173v1M156 175v8M157 162v1"/>
<path d="M396 161v1h1v-1M396 160v1M396 163v1M396 165v8M396 173v1M396 175v8M397 160v1M131 194h3M134 193a4 4 0 0 0 2 4M134 192h.1M135 194h1M136 194h6"/>
<path d="M137 197h1M138 188a4 4 0 0 0-4 3M138 188v6M138 195h.1M138 196v6M139 188v1M140 189a4 4 0 0 1 3 4M142 195a4 4 0 0 1-4 2M143 193l-1 1M143 194h.1M144 194h4M162 194h3"/>
<path d="M165 193a4 4 0 0 0 3 4M165 192h.1M165 194h1M166 194h4M168 197h1M170 188a4 4 0 0 0-5 3M170 188v4M170 192v1M170 193v4M170 198v4M170 188l1 1M170 194h1"/>
<path d="M171 194h4M171 189a4 4 0 0 1 3 4M174 195a4 4 0 0 1-4 2v1M174 193v1M175 194h1M176 194h3M357 194h3M360 193a4 4 0 0 0 2 4M360 192h.1M361 194h1M362 194h6M363 197h.1"/>
<path d="M364 188a4 4 0 0 0-4 3M364 188v6M364 195h.1M364 196v6M365 188v1M366 189a4 4 0 0 1 2 4M368 195a4 4 0 0 1-4 2M368 193v1M369 194h.1M370 194h4M138 202v1M138 204v5"/>
<path d="M138 210h.1M138 211v6M138 217v1M138 219v5M170 203h.1M170 203v4M170 208h.1M170 208v4M170 213h.1M170 214v3M170 218h.1M170 219v3"/>
<path d="M364 202v1M364 204v5M364 210h.1M364 211v6M364 217v1M364 219v5M417 217a4 4 0 0 0-4 3M129 221h4M132 233h5M133 221h1M135 221h5M138 233h1"/>
<path d="M138 225v1M138 226v6M138 233h.1M138 234v6M139 233h5M141 221h1M142 221h4M160 221h3M163 233h3M164 221h.1M164 221h4M167 233h.1"/>
<path d="M168 233h3M169 221h.1M170 223h.1M170 224v3M170 228h.1M170 229v4M170 233h.1M170 234v4M170 238v1M170 239v4M170 221h3M172 233h.1"/>
<path d="M173 233h3M174 221h.1M175 221h3M198 225a4 4 0 0 0 2 4M198 224h.1M201 229h1M202 221a4 4 0 0 0-4 2M206 227a4 4 0 0 1-4 2M355 227h4M359 227h1M361 227h5M364 225v1"/>
<path d="M364 226v6M364 233h.1M364 234v6M367 227h1M368 227h4M413 221a4 4 0 0 0 2 4M413 220v1M131 256h3M134 257a4 4 0 0 0 2 4M134 256v1M135 256h1M136 256h6"/>
<path d="M138 253a4 4 0 0 0-4 3M138 240v1M138 242v5M138 248v1M138 249v6M138 256h.1M138 257v6M139 253h.1M140 253a4 4 0 0 1 3 4M142 259a4 4 0 0 1-4 3M143 258l-1 1M143 256h.1"/>
<path d="M144 256h4M170 243v1M170 244v4M170 248v1M170 249v4M170 253v1M170 254v4M170 258v1M170 259v4M356 256h4M360 257a4 4 0 0 0 2 4M360 256v1"/>
<path d="M361 256h.1M362 256h6M364 253a4 4 0 0 0-4 3M364 240v1M364 242v5M364 248v1M364 249v6M364 256h.1M364 257v6M365 253h.1M366 253a4 4 0 0 1 2 4M368 259a4 4 0 0 1-4 3"/>
<path d="M368 258v1M368 256h1M370 256h4M137 262h1M161 264h3M164 264h1M165 265a4 4 0 0 0 3 4M165 264h4M165 264v1M168 269l1 1M169 264h1M170 261a4 4 0 0 0-5 2"/>
<path d="M170 264h.1M170 264v4M170 269h.1M170 269v4M170 261h1M170 264h4M171 261a4 4 0 0 1 3 4M174 267a4 4 0 0 1-4 3M174 266h.1M174 264h1M175 264h3M363 262h.1"/>
</g>
<!-- layer: TOS_M1 -->
<g fill="#000">
<path d="M483 218v3l2-1v1l-2 1-1 1h3v1h-2l-1-1 1-2zM258 222v2h1l-1 1-1 1h2v1h-1l-1-1 1-1zM260 227a1 1 0 0 1 2 0 1 1 0 0 1-2 0zM122 244h1l1-1v1h1h-1l-1 1h1v1l1-1 1 1-2 1v1v-1l-1 1 2 1h-2v-2l1-1-1 1-1-1 1-1h-1zM348 245l1-1v-1v1h1v1h-1v1v1l2-1v1h-2v1v-1l-1 2h2v1l-2-1v-1l1-1v-1l-1 1h-1l2-2h-1z"/>
<path d="M246 223h2v-1v1h1v1h-1v2l-1 1 1-1h-1v-1l1-1h-2zM247 225a.5 .5 0 0 0 1 0 .5 .5 0 0 0-1 0z"/>
<path d="M251 223h1l-1 1h1l1 1v1l-1 1h-1v-1v-1l1 2v-2l-2 1 2-3h-1zM251 226l1 1z"/>
<path d="M254 225v1h2v1h-2zM254 223h2h-2z"/>
<path d="M474 218h2v1l-1 2h1v1v1v1h-1l-1-1 1-1 1 2v-3h-1l-1 2-1-1 2-3h-1zM475 223v1z"/>
<path d="M478 222v1h3v1h-3zM478 219h2v1h-2z"/>
<path d="M486 223h1v1h-1zM486 223a.5 .5 0 0 0 1 0 .5 .5 0 0 0-1 0z"/>
<path d="M127 256l1 1-1 1v-1zM127 257a.5 .5 0 0 0 1 0 .5 .5 0 0 0-1 0z"/>
<path d="M352 257h1l-1 2v-1zM352 258a.5 .5 0 0 0 1 0 .5 .5 0 0 0-1 0z"/>
</g>
<!-- layer: moji -->
<g fill="none" stroke="#000" stroke-width=".56">
<path d="M679 20l4 7h-9zM519 27l4 7h-8zM641 98l4 7h-8zM641 159l5 7h-9zM682 208l5 7h-9zM724 266l4 8h-8zM105 305l4 7h-8zM92 356l4 7h-8zM640 348l5 7h-9zM634 399l4 8h-9zM134 435l5 7h-9zM683 458l4 8h-9z"/>
<path d="M135 490l5 7h-9z"/>
</g>
<text font-size="12.7" x="41" y="46">《Q部詳細:枠 ソフトモーション用ストライカ、ブレーキ部品取付け（取付け位置と方向）/調整・注意ラベル貼付 要領図》</text>
<g font-size="8.5">
<text x="597" y="92">片引戸 (L用)</text>
<text x="597" y="144">引違戸２枚建</text>
<text x="597" y="205">片引戸２枚建 (Ｌ用)</text>
<text x="597" y="263">片引戸３枚建 (Ｌ用)</text>
<text x="597" y="329">引違戸４枚建</text>
<text x="598" y="392">引分戸</text>
<text x="129" y="432">注）１．</text>
<text x="173" y="432">ブレーキ部品を表す。（取付け方，向きに注意）</text>
<text x="129" y="442">２．</text>
<text x="177" y="442">調整・注意ラベルを表す。</text>
<text x="598" y="448">引違戸３枚建</text>
<text x="129" y="453">３．</text>
<text x="174" y="453">ソフトモーション用ストライカを表す。（取付け方，向きに注意）</text>
<text x="129" y="464">４．R用は、本図と対称とする。</text>
<text x="129" y="475">５．A部にはブレーキ部品(合掌用)を取り付けのこと。</text>
<text x="129" y="486">それ以外はブレーキ部品を取り付けのこと。</text>
<text x="129" y="497">６． 調整・注意ラベルを貼る際は躯体取付孔にかぶらないこと。</text>
<text x="139" y="507">７．部品番号は最終枝番を使用のこと。</text>
<text x="755" y="571">H310U10033</text>
</g>
<text font-size="7.5" x="708" y="562">三 角 法</text>
<g font-size="7">
<text x="166" y="70">鬼目ﾅｯﾄ</text>
<text x="406" y="70">鬼目ﾅｯﾄ</text>
<text x="166" y="78">M3×8（2ヶ所）</text>
<text x="406" y="78">M3×8（2ヶ所）</text>
<text x="70" y="156">ﾌﾞﾚｰｷ部品</text>
<text x="208" y="153">上レール</text>
<text x="303" y="152">ソフトモーション用</text>
<text x="448" y="153">上レール</text>
<text x="303" y="161">ストライカ</text>
<text x="70" y="165">ﾌﾞﾚｰｷ部品(合掌用)</text>
<text x="179" y="167">ブレーキ取付ねじ</text>
<text x="405" y="166">ストライカ取付ねじ</text>
<text x="179" y="176">D8平ネジ M3×16（2ヶ所）</text>
<text x="405" y="174">バインド小ねじ (2ヶ所)</text>
<text x="178" y="185">（ブレーキ同梱）</text>
<text x="401" y="224">注）</text>
<text x="418" y="224">穴の中央にねじ止めすること。</text>
<text x="93" y="249">※右図の向きを</text>
<text x="318" y="249">※右図の向きを</text>
<text x="93" y="257">上記表示とする。</text>
<text x="318" y="258">上記表示とする。</text>
<text x="111" y="312">調整・注意ラベル</text>
<text x="195" y="312">ブレーキ部品</text>
<text x="102" y="364">100</text>
<text x="144" y="364">100</text>
<text x="191" y="360">上レール</text>
<text x="680" y="372">A部</text>
<text x="85" y="386">※上記寸法を目安として貼り付けること。</text>
</g>
<g font-size="6.6">
<text x="738" y="549">承</text>
<text x="754" y="549">検</text>
<text x="781" y="549">設</text>
<text x="797" y="549">製</text>
<text x="696" y="554">度</text>
<text x="715" y="554">付</text>
<text x="738" y="554">認</text>
<text x="781" y="554">計</text>
<text x="738" y="573">番</text>
</g>
<g font-size="6.2">
<text x="697" y="544">番号</text>
<text x="711" y="544">名 称</text>
<text x="736" y="544">員数</text>
<text x="748" y="544">材質・規格</text>
<text x="776" y="544">部品図番</text>
<text x="797" y="544">備 考</text>
<text x="696" y="549">尺</text>
<text x="754" y="554">図</text>
<text x="797" y="554">図</text>
<text x="696" y="563">法</text>
<text x="738" y="563">称</text>
<text x="738" y="559">名</text>
</g>
<g font-size="5.7">
<text x="665" y="550">設指</text>
<text x="716" y="549">日</text>
<text x="665" y="557">設指</text>
<text x="665" y="564">設指</text>
<text x="738" y="568">図</text>
<text x="626" y="572">記 号</text>
<text x="640" y="572">年月日</text>
<text x="653" y="572">担 当</text>
<text x="669" y="572">変 更 理 由</text>
</g>
<g font-size="5.6">
<text x="677" y="26">2</text>
<text x="518" y="34">2</text>
<text x="640" y="105">2</text>
<text x="640" y="166">2</text>
<text x="409" y="187">ねじ締付トルク0.39～0.59Nm（4～6㎏ｆcm）</text>
<text x="409" y="194">※ねじを締付けすぎると、ソフト</text>
<text x="414" y="201">モーションの引込性能が低下します。</text>
<text x="681" y="214">2</text>
<text x="182" y="227">注）１.</text>
<text x="201" y="227">穴の中央にネシ゛止めすること。</text>
<text x="125" y="271">ﾌﾞﾚｰｷ部品</text>
<text x="723" y="273">2</text>
<text x="146" y="281">ﾌﾞﾚｰｷ部品（合掌用）</text>
<text x="104" y="312">2</text>
<text x="639" y="355">2</text>
<text x="91" y="363">2</text>
<text x="633" y="406">2</text>
<text x="133" y="442">2</text>
<text x="681" y="465">2</text>
<text x="134" y="496">2</text>
<text x="744" y="562">枠 Sソフトモーション部品取付/調整ラベル・注意ラベル貼付要領図(Q部)</text>
</g>
<g font-size="4.5">
<text x="642" y="549">20/07/07</text>
<text x="655" y="549">張暁翠</text>
<text x="673" y="549">TJ-1820 ﾗﾍﾞﾙ仕様変更</text>
<text x="642" y="556">17/10/27</text>
<text x="653" y="556">三日月裕美</text>
<text x="673" y="557">TJ-0603 図追加</text>
<text x="642" y="564">17/02/03</text>
<text x="655" y="564">車文華</text>
<text x="673" y="564">TJ-0056 新規出図</text>
</g>
<g font-size="4.2">
<text x="684" y="21">番号</text>
<text x="701" y="21">部品名</text>
<text x="723" y="21">枠区分</text>
<text x="739" y="21">員数</text>
<text x="753" y="21">基本寸法</text>
<text x="774" y="21">切断寸法</text>
<text x="793" y="21">部品コード</text>
<text x="686" y="26">1</text>
<text x="697" y="26">ブレーキ調整ラベル</text>
<text x="723" y="26">三方枠</text>
<text x="742" y="26">1</text>
<text x="759" y="26">-</text>
<text x="780" y="26">-</text>
<text x="794" y="26">LAXW820</text>
<text x="627" y="550">2</text>
<text x="723" y="550">16/09/22</text>
<text x="627" y="557">1</text>
<text x="744" y="557">H310 １７ラシッサ V引戸</text>
</g>
<g font-size="3.5">
<text x="745" y="550">黒石</text>
<text x="755" y="577">承認日：2020/07/07</text>
</g>
<g font-size="2.8">
<text x="772" y="550">崔国栄</text>
<text x="803" y="550">車文華</text>
</g>
<g font-size="2.4">
<text x="759" y="550">鈴木荘右</text>
<text x="787" y="550">佐藤淳一</text>
</g>
<g font-size="2.1">
<text x="633" y="550">-13</text>
<text x="633" y="557">-1</text>
</g>
</svg>
